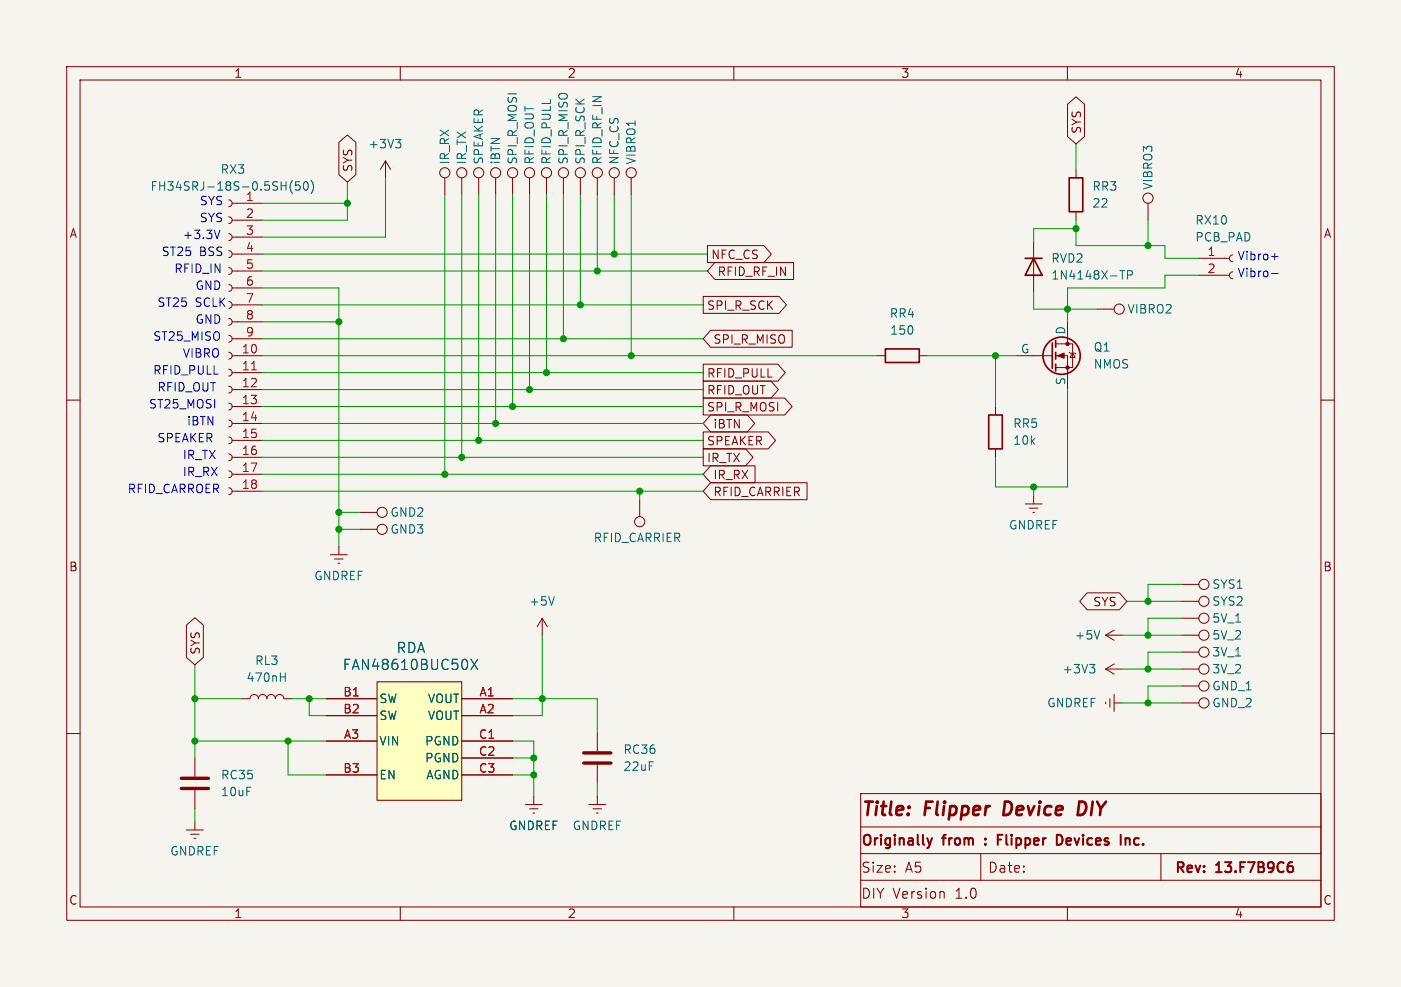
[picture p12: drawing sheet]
<svg xmlns="http://www.w3.org/2000/svg" width="210mm" height="148mm" viewBox="0 0 210 148" stroke-linecap="round" stroke-linejoin="round" font-family="sans-serif">
<path d="M0 0h210v148h-210z" fill="#f5f4ef" stroke="#f5f4ef" stroke-width=".15"/>
<g fill="none" stroke="#840000" stroke-width=".15">
<path d="M10 10h190v128h-190zM12 12h186v124h-186zM60 10v2M110 10v2M160 10v2M66.7 26.7v2.5M69.2 26.7v2.5M74.3 26.7v2.5M81.9 26.7v2.5M84.5 26.7v2.5M87 26.7v2.5M92.1 26.7v2.5"/>
<path d="M94.6 26.7v2.5M10 60h2M198 60h2M81.3 92.7l-.8 1.3M81.3 92.7v2.6M81.3 92.7l.7 1.3M10 110h2M29.2 113.7v2.8M29.2 118.5v2.8M36.2 104.8h1.3a.64 .64 0 0 1 .6-.7 .64 .64 0 0 1 .6 .7 .64 .64 0 0 1 .7-.7 .64 .64 0 0 1 .6 .7 .64 .64 0 0 1 .6-.7 .64 .64 0 0 1 .7 .7 .64 .64 0 0 1 .6-.7 .64 .64 0 0 1 .6 .7h1.3M129 119h69v17h-69zM198 110h2"/>
<path d="M27.9 124.5h2.6M28.6 125.1h1.2M29.1 125.7h.2M29.2 123.2v1.3M60 136v2M110 136v2M129 124h69M129 128h69M129 132h69M141.5 133.8v.9M147 128v4M160 136v2"/>
<path d="M174 128v4"/>
<circle cx="66.7" cy="25.9" r=".76"/>
<circle cx="69.2" cy="25.9" r=".76"/>
<circle cx="74.3" cy="25.9" r=".76"/>
<circle cx="81.9" cy="25.9" r=".76"/>
<circle cx="84.5" cy="25.9" r=".76"/>
<circle cx="87" cy="25.9" r=".76"/>
<circle cx="92.1" cy="25.9" r=".76"/>
<circle cx="94.6" cy="25.9" r=".76"/>
</g>
<path d="M139 125.7l.3 1M139.3 126.7l-.1 .3M139.7 125.7l-.4 1M147.7 126.5v.2M147.7 125.8v.1M149.6 125.9h.5M150.3 125.2h-.7v1.5M158.4 125.2a.76 .76 0 0 1 .9 .7 .76 .76 0 0 1-.9 .8M168.8 125.8h.5v.9M193.7 129.9l.1 .2v.4l-.1 .2" fill="none" stroke="#840000" stroke-width=".3"/>
<path d="M150.7 120.2l-.3 2h.5M162.5 120.3l-.7-.1-.3 2h.5l.5-.3" fill="none" stroke="#840000" stroke-width=".4"/>
<path d="M27.2 118.2h4M27.2 116.7h4" fill="none" stroke="#840000" stroke-width=".51"/>
<path d="M83.1 89.5l-.4 1.2M42 101.5h.8M42.8 100.9v1.3" fill="none" stroke="#006464" stroke-width=".15"/>
<path d="M56.5 102.2h12.7v17.8h-12.7z" fill="#ffffc2"/>
<g fill="none" stroke="#840000" stroke-width=".15">
<path d="M160 15.6l1.3-1.1 1.3 1.1v4.9l-1.3 1.1-1.3-1.1zM34.3 37.6a.51 .51 0 0 1 .5 .5 .51 .51 0 0 1-.5 .5M34.3 35.1a.51 .51 0 0 1 .5 .5 .51 .51 0 0 1-.5 .5M34.3 32.5a.51 .51 0 0 1 .5 .5 .51 .51 0 0 1-.5 .5M34.3 30a.51 .51 0 0 1 .5 .5 .51 .51 0 0 1-.5 .5M34.8 38.1h4.6M34.8 35.6h4.6M34.8 33h4.6M34.8 30.5h4.6M50.8 21.4l1.3-1.2 1.2 1.2v4.8l-1.2 1.1-1.3-1.1zM57.8 24.1l-.8 1.3M57.8 24.1v2.6"/>
<path d="M57.8 24.1l.7 1.3M71.8 26.7v2.5M76.8 26.7v2.5M79.4 26.7v2.5M89.5 26.7v2.5M106 36.8h8.5l1.1 1.3-1.1 1.3h-8.5zM107.2 39.4h11.8v2.5h-11.8l-1.2-1.3zM154.9 36.2v7.6M161.3 25.4v1.3M161.3 31.8v1.2M172.1 30.5v2.5M179.7 38.7h4.6"/>
<path d="M184.8 38.2a.51 .51 0 0 0-.5 .5 .51 .51 0 0 0 .5 .6M34.3 57.9a.51 .51 0 0 1 .5 .5 .51 .51 0 0 1-.5 .5M34.3 55.4a.51 .51 0 0 1 .5 .5 .51 .51 0 0 1-.5 .5M34.3 52.8a.51 .51 0 0 1 .5 .5 .51 .51 0 0 1-.5 .5M34.3 50.3a.51 .51 0 0 1 .5 .5 .51 .51 0 0 1-.5 .5M34.3 47.8a.51 .51 0 0 1 .5 .5 .51 .51 0 0 1-.5 .5M34.3 45.2a.51 .51 0 0 1 .5 .5 .51 .51 0 0 1-.5 .5M34.3 42.7a.51 .51 0 0 1 .5 .5 .51 .51 0 0 1-.5 .5M34.3 40.1a.51 .51 0 0 1 .5 .5 .51 .51 0 0 1-.5 .5M34.8 53.3h4.6M34.8 58.4h4.6M34.8 55.9h4.6"/>
<path d="M34.8 50.8h4.6M34.8 48.3h4.6M34.8 45.7h4.6M34.8 43.2h4.6M34.8 40.6h4.6M105.4 44.4h11.4l1.1 1.3-1.1 1.3h-11.4zM105.4 54.6h11.2l1.1 1.3-1.1 1.3h-11.2zM105.4 59.7h12.2l1.1 1.3-1.1 1.2h-12.2zM105.4 57.1h10.2l1.1 1.3-1.1 1.3h-10.2zM106.5 49.5h12.2v2.6h-12.2l-1.1-1.3zM131.4 53.3h1.3M137.8 53.3h1.3"/>
<path d="M152.4 53.3h5.3M158.2 53.3h1.8v5.1M158.2 51.6h2.6v3.5h-2.6M160 48.3v3.3M160.3 52.8l.1 .2h.8l.1 .1M160.8 53l.4 .6h-.8zM164.5 46.4h2.5M179.7 41.3h4.6M184.8 40.8a.51 .51 0 0 0-.5 .5 .51 .51 0 0 0 .5 .5M34.3 73.2a.51 .51 0 0 1 .5 .5 .51 .51 0 0 1-.5 .5M34.3 70.6a.51 .51 0 0 1 .5 .5 .51 .51 0 0 1-.5 .5M34.3 68.1a.51 .51 0 0 1 .5 .5 .51 .51 0 0 1-.5 .5"/>
<path d="M34.3 65.5a.51 .51 0 0 1 .5 .5 .51 .51 0 0 1-.5 .5M34.3 63a.51 .51 0 0 1 .5 .5 .51 .51 0 0 1-.5 .5M34.3 60.5a.51 .51 0 0 1 .5 .5 .51 .51 0 0 1-.5 .5M34.8 73.7h4.6M34.8 71.1h4.6M34.8 68.6h4.6M34.8 66h4.6M34.8 63.5h4.6M34.8 61h4.6M54 76.8h2.5M54 79.4h2.5M95.9 74.9v2.6"/>
<path d="M105.4 64.8h9.8l1.1 1.2-1.1 1.3h-9.8zM105.4 67.3h6.4l1.1 1.3-1.1 1.3h-6.4zM106.5 72.4h14.5v2.5h-14.5l-1.1-1.2zM106.5 62.2h5.5l1.1 1.3-1.1 1.3h-5.5l-1.1-1.3zM106.5 69.8h6.7v2.6h-6.7l-1.1-1.3zM149.2 61v1.2M149.2 67.3v1.3M153.7 75.6h2.5M154.3 76.2h1.3M154.8 76.8h.3M154.9 74.3v1.3M27.9 93.7l1.3-1.1 1.3 1.1v4.9l-1.3 1.1-1.3-1.1z"/>
<path d="M49.5 83.2h2.6M50.2 83.8h1.2M50.7 84.5h.2M50.8 81.9v1.3M163 88.9h4.8l1.1 1.3-1.1 1.2h-4.8l-1.2-1.2zM165.7 95.3h2.6M165.7 95.3l1.3 .7M167 94.5l-1.3 .8M167 99.6l-1.3 .7M177.2 95.3h2.5M177.2 90.2h2.5M177.2 92.7h2.5"/>
<path d="M177.2 87.6h2.5M177.2 97.8h2.5M48.9 104.8h7.6M48.9 107.3h7.6M48.9 111.1h7.6M48.9 116.2h7.6M56.5 102.2h12.7v17.8h-12.7zM69.2 104.8h7.6M69.2 107.3h7.6M69.2 111.1h7.6M69.2 116.2h7.6M69.2 113.7h7.6"/>
<path d="M80 119.4v1.3M89.5 109.9v2.7M89.5 114.7v2.8M89.5 119.4v1.3M165.7 105.3v.2M165.7 100.3l1.3 .8M165.7 100.3h2.6M166.4 104.8v1.2M167 105.4h1.3M167 104.1v2.6M177.2 105.4h2.5M177.2 100.3h2.5"/>
<path d="M177.2 102.9h2.5M78.7 120.7h2.6M79.4 121.3h1.2M79.9 121.9h.2M88.3 120.7h2.5M88.9 121.3h1.3M89.4 121.9h.3"/>
<circle cx="71.8" cy="25.9" r=".76"/>
<circle cx="76.8" cy="25.9" r=".76"/>
<circle cx="79.4" cy="25.9" r=".76"/>
<circle cx="89.5" cy="25.9" r=".76"/>
<circle cx="172.1" cy="29.7" r=".76"/>
<circle cx="167.8" cy="46.4" r=".76"/>
<circle cx="57.3" cy="76.8" r=".76"/>
<circle cx="57.3" cy="79.4" r=".76"/>
<circle cx="95.9" cy="78.2" r=".76"/>
<circle cx="180.5" cy="92.7" r=".76"/>
<circle cx="180.5" cy="87.6" r=".76"/>
<circle cx="180.5" cy="95.2" r=".76"/>
<circle cx="180.5" cy="97.8" r=".76"/>
<circle cx="180.5" cy="90.2" r=".76"/>
<circle cx="180.5" cy="105.4" r=".76"/>
<circle cx="180.5" cy="102.9" r=".76"/>
<circle cx="180.5" cy="100.3" r=".76"/>
</g>
<g fill="none" stroke="#006464" stroke-width=".15">
<path d="M43.8 27.1a1.46 1.46 0 0 0 0 1.9M44.9 27.2h-.6v.7l.1-.2 .5 .1 .1 .2-.1 .4-.1 .1-.5-.1M45.7 27.3l.1-.1a.69 .69 0 0 1 .5 .6 .69 .69 0 0 1-.3 .7h-.1a.69 .69 0 0 1-.5-.5 .69 .69 0 0 1 .3-.7zM46.6 27.1a1.46 1.46 0 0 1 0 1.9M59.3 20.9h.8l-.4 .5M59.8 21.4l.3 .2v.3l-.3 .3M167.9 40.6h.7M169 41.2h.6l.1-.2v-.3l-.2-.1h-.5v1.3M70.6 98.9l1 1.5M71.6 98.9l-1 1.5M163.3 99.6h.8l-.4 .5M164.9 94.6l-.5 1.2"/>
<path d="M163.9 100.1l.2 .3v.3l-.2 .2"/>
</g>
<path d="M87.5 114.4h4.1M87.5 112.9h4.1" fill="none" stroke="#840000" stroke-width=".51"/>
<g fill="none" stroke="#840000" stroke-width=".25">
<path d="M153.7 38.7h2.5M154.9 38.7l1.3 2.6h-2.5zM160.3 26.7h2v5.1h-2zM132.7 52.3h5.1v2.1h-5.1zM157.7 51.4v3.8M158.2 51.1v1M158.2 52.8v1M158.2 54.6v1M148.2 62.2h2v5.1h-2z"/>
<circle cx="159.1" cy="53.3" r="2.79"/>
</g>
<g fill="#840000" stroke="#840000" stroke-width=".15">
<path d="M158.5 53.3l1-.3v.7z"/>
<circle cx="160" cy="55.1" r=".25"/>
<circle cx="160" cy="51.6" r=".25"/>
</g>
<path d="M37.7 55.5h.7" fill="none" stroke="#a90000" stroke-width=".15"/>
<path d="M33 34.5l-.5 1.3M190.6 38.5h1M190.6 41h1" fill="none" stroke="#0000c2" stroke-width=".15"/>
<g fill="none" stroke="#009600" stroke-width=".15">
<path d="M39.4 38.1h66.6M39.4 30.5h12.7M52.1 27.3v5.7h-12.7M57.8 26.7v8.9h-18.4M66.7 29.2v41.9M69.2 29.2v39.4M71.8 29.2v36.8M74.3 29.2v34.3M76.8 29.2v31.8M79.4 29.2v29.2M81.9 29.2v26.7M84.5 29.2v21.6"/>
<path d="M87 29.2v16.5M89.5 29.2v11.4M92.1 29.2v8.9M94.6 29.2v24.1M161.3 21.6v3.8M161.3 33v3.8h13.3v1.9h5.1M161.3 34.3h-6.4v1.9M172.1 33v3.8M39.4 55.9h66M39.4 58.4h66M39.4 43.2h11.4v38.7M39.4 53.3h92"/>
<path d="M39.4 45.7h66M39.4 40.6h66.6M39.4 50.8h66M39.4 48.3h11.4M139.1 53.3h13.3M149.2 53.3v7.7M154.9 43.8v2.6h9.6M160 58.4v14.6h-10.8v-4.4M179.7 41.3h-5.1v1.9h-14.6v5.1M39.4 66h66M39.4 63.5h66M39.4 61h66"/>
<path d="M39.4 68.6h66M39.4 71.1h66M39.4 73.7h66M50.8 79.4h3.2M50.8 76.8h3.2M95.9 73.7v1.2M154.9 73v1.3M29.2 99.7v14M81.3 95.3v12h-4.5M168.3 95.3h8.9M168.9 90.2h8.3M177.2 87.6h-5.1v2.6"/>
<path d="M177.2 92.7h-5.1v2.6M177.2 97.8h-5.1v2.5M29.2 104.8h7M29.2 111.1h19.7M43.2 111.1v5.1h5.7M43.8 104.8h5.1M46.4 104.8v2.5h2.5M76.8 104.8h12.7v5.1M76.8 111.1h3.2v8.3M76.8 113.7h3.2M76.8 116.2h3.2M89.5 117.5v1.9"/>
<path d="M168.3 100.3h8.9M168.3 105.4h8.9M177.2 102.9h-5.1v2.5M29.2 121.3v1.9"/>
</g>
<g fill="#009600" stroke="#009600" stroke-width=".15">
<circle cx="50.8" cy="48.3" r=".46"/>
<circle cx="94.6" cy="53.3" r=".46"/>
<circle cx="149.2" cy="53.3" r=".46"/>
<circle cx="46.4" cy="104.8" r=".46"/>
<circle cx="80" cy="116.2" r=".46"/>
<circle cx="80" cy="113.7" r=".46"/>
<circle cx="29.2" cy="104.8" r=".46"/>
<circle cx="43.2" cy="111.1" r=".46"/>
<circle cx="29.2" cy="111.1" r=".46"/>
<circle cx="81.3" cy="104.8" r=".46"/>
<circle cx="79.4" cy="58.4" r=".46"/>
<circle cx="74.3" cy="63.5" r=".46"/>
<circle cx="76.8" cy="61" r=".46"/>
<circle cx="71.8" cy="66" r=".46"/>
<circle cx="81.9" cy="55.9" r=".46"/>
<circle cx="95.9" cy="73.7" r=".46"/>
<circle cx="84.5" cy="50.8" r=".46"/>
<circle cx="87" cy="45.7" r=".46"/>
<circle cx="50.8" cy="76.8" r=".46"/>
<circle cx="66.7" cy="71.1" r=".46"/>
<circle cx="69.2" cy="68.6" r=".46"/>
<circle cx="50.8" cy="79.4" r=".46"/>
<circle cx="172.1" cy="105.4" r=".46"/>
<circle cx="172.1" cy="95.3" r=".46"/>
<circle cx="172.1" cy="100.3" r=".46"/>
<circle cx="154.9" cy="73" r=".46"/>
<circle cx="172.1" cy="90.2" r=".46"/>
<circle cx="52.1" cy="30.5" r=".46"/>
<circle cx="89.5" cy="40.6" r=".46"/>
<circle cx="92.1" cy="38.1" r=".46"/>
<circle cx="160" cy="46.4" r=".46"/>
<circle cx="161.3" cy="34.3" r=".46"/>
<circle cx="172.1" cy="36.8" r=".46"/>
</g>
<g font-size="2.8" fill="#840000">
<text x="129" y="122.9">Title:</text>
<text x="138.7" y="122.9">Flipper</text>
<text x="151.3" y="122.9">Device</text>
<text x="163.2" y="122.9">DIY</text>
</g>
<g font-size="2.1" fill="#006464">
<text x="51.3" y="100.7">FAN48610BUC50X</text>
<text x="59.3" y="98.1">RDA</text>
</g>
<g font-size="2.1" fill="#840000">
<text x="129" y="131.1">Size:</text>
<text x="129" y="127.2">Originally</text>
<text x="135.7" y="131.1">A5</text>
<text x="141.5" y="127.2">from</text>
<text x="148" y="131.1">Date:</text>
<text x="150.8" y="127.2">Flipper</text>
<text x="160.3" y="127.2">Devices</text>
<text x="170.4" y="127.2">Inc.</text>
<text x="176" y="131.3">Rev:</text>
<text x="182.4" y="131.3">13.F7B9C6</text>
<text x="129" y="135">DIY Version</text>
<text x="143.3" y="135">1.0</text>
</g>
<g font-size="1.8" fill="#840000">
<text x="35" y="11.9">1</text>
<text x="85" y="11.9">2</text>
<text x="135" y="11.9">3</text>
<text x="185" y="11.9">4</text>
<text x="162.2" y="20.2" transform="rotate(-90 162.2 20.2)">SYS</text>
<text x="53" y="25.9" transform="rotate(-90 53 25.9)">SYS</text>
<text x="10.3" y="35.9">A</text>
<text x="198.4" y="35.9">A</text>
<text x="106.5" y="39.1">NFC_CS</text>
<text x="107.5" y="41.6">RFID_RF_IN</text>
<text x="105.9" y="46.7">SPI_R_SCK</text>
<text x="106.8" y="51.8">SPI_R_MISO</text>
<text x="105.9" y="56.8">RFID_PULL</text>
<text x="105.9" y="59.4">RFID_OUT</text>
<text x="105.9" y="61.9">SPI_R_MOSI</text>
<text x="106.8" y="64.5">iBTN</text>
<text x="105.9" y="67">SPEAKER</text>
<text x="105.9" y="69.5">IR_TX</text>
<text x="106.8" y="74.6">RFID_CARRIER</text>
<text x="106.8" y="72.1">IR_RX</text>
<text x="10.3" y="85.9">B</text>
<text x="198.3" y="85.9">B</text>
<text x="163.8" y="91.1">SYS</text>
<text x="30.2" y="98.3" transform="rotate(-90 30.2 98.3)">SYS</text>
<text x="10.3" y="135.9">C</text>
<text x="35" y="137.9">1</text>
<text x="85" y="137.9">2</text>
<text x="135" y="137.9">3</text>
<text x="185" y="137.9">4</text>
<text x="198.3" y="135.9">C</text>
</g>
<g font-size="1.8" fill="#006464">
<text x="55.1" y="22.5">+3V3</text>
<text x="22.5" y="28.8">FH34SRJ-18S-0.5SH(50)</text>
<text x="33" y="26.3">RX3</text>
<text x="67.5" y="24.8" transform="rotate(-90 67.5 24.8)">IR_RX</text>
<text x="70.1" y="24.8" transform="rotate(-90 70.1 24.8)">IR_TX</text>
<text x="72.6" y="24.8" transform="rotate(-90 72.6 24.8)">SPEAKER</text>
<text x="75.2" y="24.8" transform="rotate(-90 75.2 24.8)">iBTN</text>
<text x="77.7" y="24.8" transform="rotate(-90 77.7 24.8)">SPI_R_MOSI</text>
<text x="80.2" y="24.8" transform="rotate(-90 80.2 24.8)">RFID_OUT</text>
<text x="82.8" y="24.8" transform="rotate(-90 82.8 24.8)">RFID_PULL</text>
<text x="85.3" y="24.8" transform="rotate(-90 85.3 24.8)">SPI_R_MISO</text>
<text x="87.9" y="24.8" transform="rotate(-90 87.9 24.8)">SPI_R_SCK</text>
<text x="90.4" y="24.8" transform="rotate(-90 90.4 24.8)">RFID_RF_IN</text>
<text x="92.9" y="24.8" transform="rotate(-90 92.9 24.8)">NFC_CS</text>
<text x="95.5" y="24.8" transform="rotate(-90 95.5 24.8)">VIBRO1</text>
<text x="163.6" y="28.8">RR3</text>
<text x="172.9" y="28.6" transform="rotate(-90 172.9 28.6)">VIBRO3</text>
<text x="163.6" y="31.3">22</text>
<text x="179.1" y="33.9">RX10</text>
<text x="157.5" y="39.6">RVD2</text>
<text x="179.1" y="36.4">PCB_PAD</text>
<text x="133.3" y="47.9">RR4</text>
<text x="157.5" y="42.1">1N4148X-TP</text>
<text x="168.9" y="47.2">VIBRO2</text>
<text x="133.3" y="50.4">150</text>
<text x="152.9" y="53.1">G</text>
<text x="159.8" y="50.3" transform="rotate(-90 159.8 50.3)">D</text>
<text x="163.8" y="52.9">Q1</text>
<text x="159.8" y="57.9" transform="rotate(-90 159.8 57.9)">S</text>
<text x="163.8" y="55.5">NMOS</text>
<text x="151.8" y="64.4">RR5</text>
<text x="151.8" y="66.9">10k</text>
<text x="58.4" y="77.7">GND2</text>
<text x="58.4" y="80.2">GND3</text>
<text x="88.9" y="81.5">RFID_CARRIER</text>
<text x="151.1" y="79.6">GNDREF</text>
<text x="47" y="87.2">GNDREF</text>
<text x="181.6" y="88.5">SYS1</text>
<text x="79.2" y="91">+5V</text>
<text x="181.6" y="91">SYS2</text>
<text x="181.6" y="93.6">5V_1</text>
<text x="38.1" y="99.9">RL3</text>
<text x="159.2" y="101.2">+3V3</text>
<text x="161" y="96.1">+5V</text>
<text x="181.6" y="96.1">5V_2</text>
<text x="181.6" y="98.7">3V_1</text>
<text x="181.6" y="101.2">3V_2</text>
<text x="36.8" y="102.5">470nH</text>
<text x="56.8" y="105.6">SW</text>
<text x="64" y="105.6">VOUT</text>
<text x="156.9" y="106.3">GNDREF</text>
<text x="181.6" y="106.3">GND_2</text>
<text x="181.6" y="103.7">GND_1</text>
<text x="56.8" y="112">VIN</text>
<text x="56.8" y="108.2">SW</text>
<text x="63.6" y="112">PGND</text>
<text x="64" y="108.2">VOUT</text>
<text x="93.4" y="113.3">RC36</text>
<text x="33" y="117.1">RC35</text>
<text x="33" y="119.6">10uF</text>
<text x="56.8" y="117.1">EN</text>
<text x="63.6" y="114.5">PGND</text>
<text x="63.8" y="117.1">AGND</text>
<text x="93.4" y="115.8">22uF</text>
<text x="76.2" y="124.7">GNDREF</text>
<text x="85.7" y="124.7">GNDREF</text>
<text x="25.4" y="128.5">GNDREF</text>
</g>
<g font-size="1.8" fill="#0000c2">
<text x="27.3" y="35.9">+3.3V</text>
<text x="29.8" y="30.9">SYS</text>
<text x="29.8" y="33.4">SYS</text>
<text x="24.1" y="38.5">ST25</text>
<text x="26" y="41">RFID_IN</text>
<text x="29.9" y="38.5">BSS</text>
<text x="185.4" y="39.1">Vibro+</text>
<text x="185.4" y="41.7">Vibro-</text>
<text x="23.5" y="46.1">ST25</text>
<text x="29.2" y="43.6">GND</text>
<text x="29.3" y="46.1">SCLK</text>
<text x="22.9" y="51.2">ST25_MISO</text>
<text x="27.3" y="53.7">VIBRO</text>
<text x="29.2" y="48.6">GND</text>
<text x="22.9" y="56.3">RFID_PULL</text>
<text x="23.5" y="58.8">RFID_OUT</text>
<text x="22.2" y="61.3">ST25_MOSI</text>
<text x="27.9" y="63.9">iBTN</text>
<text x="23.5" y="66.4">SPEAKER</text>
<text x="27.3" y="69">IR_TX</text>
<text x="27.3" y="71.5">IR_RX</text>
<text x="19" y="74">RFID_CARROER</text>
</g>
<g font-size="1.8" fill="#a90000">
<text x="36.8" y="30.2">1</text>
<text x="36.8" y="32.8">2</text>
<text x="36.8" y="35.3">3</text>
<text x="36.8" y="37.8">4</text>
<text x="36.8" y="40.4">5</text>
<text x="180.9" y="38.5">1</text>
<text x="180.9" y="41">2</text>
<text x="36.8" y="42.9">6</text>
<text x="36.8" y="45.5">7</text>
<text x="36.2" y="53.1">10</text>
<text x="36.8" y="48">8</text>
<text x="36.8" y="50.5">9</text>
<text x="36.2" y="55.6">11</text>
<text x="36.2" y="58.2">12</text>
<text x="36.2" y="60.7">13</text>
<text x="36.2" y="63.2">14</text>
<text x="36.2" y="65.8">15</text>
<text x="36.2" y="68.3">16</text>
<text x="36.2" y="70.9">17</text>
<text x="36.2" y="73.4">18</text>
<text x="51.4" y="104.5">B1</text>
<text x="51.4" y="107.1">B2</text>
<text x="71.8" y="104.5">A1</text>
<text x="71.8" y="107.1">A2</text>
<text x="51.5" y="110.9">A3</text>
<text x="71.7" y="110.9">C1</text>
<text x="71.7" y="113.4">C2</text>
<text x="51.4" y="116">B3</text>
<text x="71.7" y="116">C3</text>
</g>
</svg>
